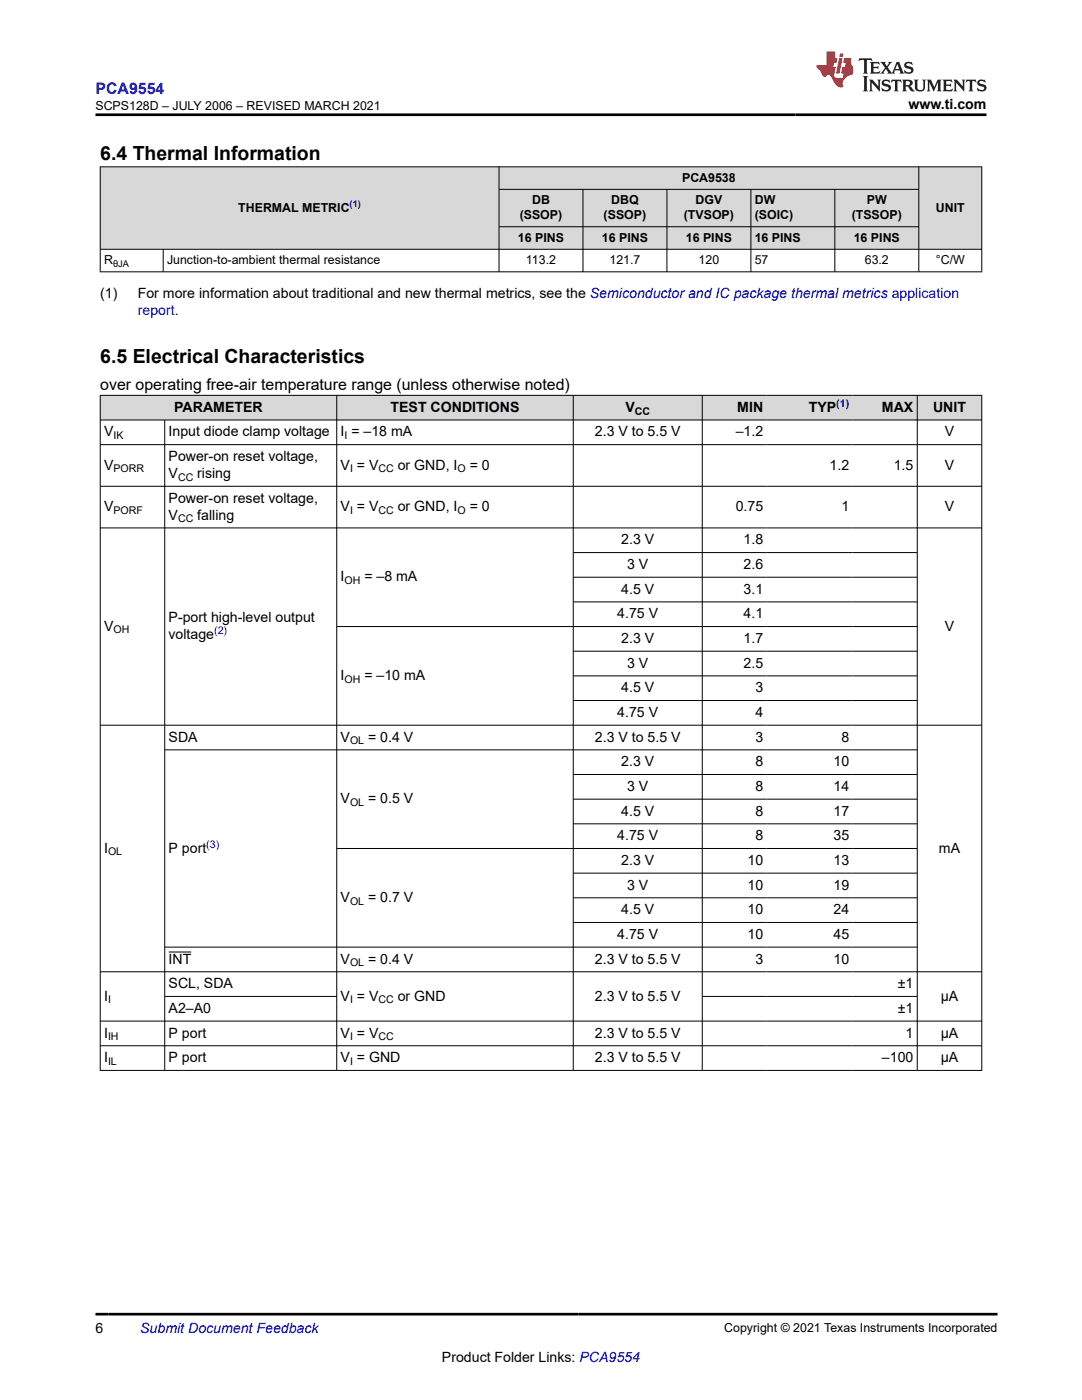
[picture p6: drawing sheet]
<svg xmlns="http://www.w3.org/2000/svg" width="216mm" height="279mm" viewBox="0 0 216 279" stroke-linecap="round" stroke-linejoin="round" font-family="sans-serif">
<g fill="#d8d8d8">
<path d="M20 33.3h175.9v4.5h-175.9z" fill-rule="evenodd"/>
<path d="M20.1 33.4h79.4v16.3h-79.4z" fill-rule="evenodd"/>
<path d="M99.6 33.4h83.7v4.3h-83.7z" fill-rule="evenodd"/>
<path d="M183.4 33.4h12.4v16.3h-12.4z" fill-rule="evenodd"/>
<path d="M99.6 37.9h16.7v7.3h-16.7z" fill-rule="evenodd"/>
<path d="M116.4 37.9h16.6v7.3h-16.6z" fill-rule="evenodd"/>
<path d="M133.1 37.9h16.7v7.3h-16.7z" fill-rule="evenodd"/>
<path d="M149.9 37.9h16.6v7.3h-16.6z" fill-rule="evenodd"/>
<path d="M166.6 37.9h16.7v7.3h-16.7z" fill-rule="evenodd"/>
<path d="M99.6 45.3h16.7v4.4h-16.7z" fill-rule="evenodd"/>
<path d="M116.4 45.3h16.6v4.4h-16.6z" fill-rule="evenodd"/>
<path d="M133.1 45.3h16.7v4.4h-16.7z" fill-rule="evenodd"/>
<path d="M149.9 45.3h16.6v4.4h-16.6z" fill-rule="evenodd"/>
<path d="M166.6 45.3h16.7v4.4h-16.7z" fill-rule="evenodd"/>
</g>
<g fill="none" stroke="#000" stroke-width=".2">
<path d="M19.9 33.3h176.1M20 33.2v21.1M99.6 33.2v21.1M99.6 37.8h83.8M116.3 37.8v16.5M133.1 37.8v16.5M149.8 37.8v16.5M166.6 37.8v16.5M183.3 33.2v21.1M195.9 33.2v21.1M19.9 49.8h176.1M19.9 54.2h176.1"/>
<path d="M32.6 49.8v4.5M99.6 45.3h83.8"/>
</g>
<g fill="#d8d8d8">
<path d="M20 78.9h175.9v4.9h-175.9z" fill-rule="evenodd"/>
<path d="M20.1 79h47v4.8h-47z" fill-rule="evenodd"/>
<path d="M67.3 79h47v4.8h-47z" fill-rule="evenodd"/>
<path d="M114.4 79h25.7v4.8h-25.7z" fill-rule="evenodd"/>
<path d="M140.2 79h12.8v4.8h-12.8z" fill-rule="evenodd"/>
<path d="M153 79h17.2v4.8h-17.2z" fill-rule="evenodd"/>
<path d="M170.2 79h12.8v4.8h-12.8z" fill-rule="evenodd"/>
<path d="M183.1 79h12.7v4.8h-12.7z" fill-rule="evenodd"/>
</g>
<g fill="none" stroke="#000" stroke-width=".2">
<path d="M19.9 78.9h176.1M20 78.8v134.9M67.2 78.8v134.9M114.4 78.8v134.9M140.1 78.8v134.9M183 78.8v134.9M195.9 78.8v134.9M19.9 83.8h176.1M19.9 88.7h176.1M19.9 97h176.1M32.9 83.8v129.9M19.9 105.4h176.1"/>
<path d="M114.4 110.3h68.7M114.4 115.2h68.7M67.2 125h115.9M114.4 120.1h68.7M114.4 130h68.7M114.4 134.9h68.7M114.4 139.8h68.7M19.9 144.7h176.1M32.9 149.6h150.2M114.4 154.6h68.7M114.4 159.5h68.7M114.4 164.4h68.7"/>
<path d="M114.4 174.3h68.7M114.4 179.2h68.7M183.1 169.3h-115.9M19.9 193.9h176.1M32.9 189h150.2M32.9 198.9h34.4M33.6 190h4.6M114.4 184.1h68.7M140.1 198.9h43M19.9 203.8h176.1M19.9 208.7h176.1M19.9 213.6h176.1"/>
</g>
<path d="M171.5 11.6l-.2 .6 .5-.2h.6v.1v2.2l-.2 .4h1l-.2-.4v-2.2v-.1h.5l.6 .2-.2-.6zM173.6 12.4l.2 .3v1.6l-.2 .4h1.9l.1-.6a1.08 1.08 0 0 1-1.3 .2v-.7h.6l.4 .2v-.7l-.4 .2h-.6v-.5l.2-.2a1 1 0 0 1 1 .3l-.1-.5zM175.7 12.4l.9 1.1-1 1.2h.9l-.2-.2 .5-.8 .4 .8-.2 .2h1.6l-.2-.2 .2-.5h.9l.1 .5-.1 .2h.9l-.2-.4-.8-1.9h-.5l-.9 2.1-.9-1.1 .9-1h-.8l.2 .2-.4 .6-.4-.6 .2-.2zM179 12.8l.4 1h-.7zM180.7 12.5a.65 .65 0 0 0-.2 .7 .65 .65 0 0 0 .6 .5l.6 .1 .1 .3a.79 .79 0 0 1-.7 .4 .79 .79 0 0 1-.7-.5l.1 .7 .2-.1a.93 .93 0 0 0 1.1 0 .93 .93 0 0 0 .4-.9 1.46 1.46 0 0 0-1.2-.6l-.1-.3a1.09 1.09 0 0 1 1.2 .2l-.2-.6-.1 .1-.5-.2zM172.2 15.2l.2 .4v2.2l-.2 .4h1l-.2-.4v-2.2l.2-.4zM173.4 15.9l.2 .4v1.5l-.2 .4h.8l-.3-.4 .1-1.3 1.6 1.8v-2l.2-.4h-.7l.1 .2 .1 1.1-1.2-1.3zM176.2 16a.65 .65 0 0 0-.2 .8 .65 .65 0 0 0 .6 .4l.6 .2 .1 .2a.79 .79 0 0 1-.7 .4 .79 .79 0 0 1-.7-.5l.1 .7 .2-.1a.93 .93 0 0 0 1.1 .1 .93 .93 0 0 0 .4-1 1.46 1.46 0 0 0-1.2-.5l-.1-.4a1.09 1.09 0 0 1 1.2 .2l-.1-.6-.2 .1-.5-.1zM177.9 15.9l-.1 .6a.63 .63 0 0 1 .8-.3v1.6l-.3 .4h1l-.2-.4v-1.6a.66 .66 0 0 1 .8 .3l-.1-.6zM180 15.9l.2 .4v1.5l-.2 .4h1l-.2-.2-.1-.7h.5l.1 .2a.79 .79 0 0 0 1.2 .6l-1-.9a.61 .61 0 0 0 .6-.6 .61 .61 0 0 0-.5-.7zM180.8 16.2h.1a.47 .47 0 0 1 .5 .1 .47 .47 0 0 1 .1 .5l-.1 .1-.7 .1zM182.3 15.9l.2 .2a2.27 2.27 0 0 0 .4 2 1.04 1.04 0 0 0 1.7-.7v-1.3l.2-.2h-.8l.2 .4v1.1a.6 .6 0 0 1-.6 .6 .6 .6 0 0 1-.6-.6v-1.1l.3-.4zM184.9 15.9l.2 .4v1.5l-.2 .4h.8l-.3-.4v-1.4l.9 1.9 .9-1.9v1.4l-.3 .4h1l-.2-.4v-1.5l.2-.4h-.8l-.7 1.5-.6-1.5zM188.1 15.9l.2 .4v1.5l-.2 .4h1.9l.1-.6a1.09 1.09 0 0 1-1.3 .2v-.7h.6l.4 .2v-.6l-.4 .2h-.6v-.6l.2-.1a1.01 1.01 0 0 1 1 .3l-.1-.6zM190.2 15.9l.3 .4v1.5l-.3 .4h.8l-.2-.4v-1.3l1.6 1.8v-2l.2-.4h-.7l.2 .2v1.1l-1.2-1.3zM192.8 15.9l-.1 .6a.63 .63 0 0 1 .8-.3v1.6l-.3 .4h1l-.2-.4v-1.6a.66 .66 0 0 1 .8 .3l-.1-.6zM195.2 16a.65 .65 0 0 0-.2 .8 .65 .65 0 0 0 .6 .4l.6 .2 .2 .2a.79 .79 0 0 1-.7 .4 .79 .79 0 0 1-.7-.5l.1 .7 .2-.1a.93 .93 0 0 0 1 .1 .93 .93 0 0 0 .5-1 1.46 1.46 0 0 0-1.3-.5v-.4a1.09 1.09 0 0 1 1.2 .2l-.2-.6-.2 .1-.5-.1z" fill="#231f20"/>
<path d="M164.9 10.3v2.7h-2l.1 .4 .8 1a.95 .95 0 0 0 1 .9 .59 .59 0 0 1 .5-.4 .59 .59 0 0 1 .5 .3l.4 .8a1.59 1.59 0 0 0 2.1 1.4 1.61 1.61 0 0 1 1-2.3l1-.3-.1-1.5a1.59 1.59 0 0 1-.3-1.7h-1.5l-.2 .9h.6l-.2 .9h-.5l-.2 .9v.3l.4 .1-.1 .9h-.7a.73 .73 0 0 1-1-.7l.3-1.5h-.5l.1-.9h.5l.2-.9h-.5v-1.3zM167.4 11.6l-.6 3.1h.7l.6-3.1zM167.6 10.7l-.1 .6h.7l.1-.6z" fill="#ed1c24"/>
<path d="M19 22.9h177.8M19 262.3h180" fill="none" stroke="#000" stroke-width=".53"/>
<g font-size="3.9">
<text x="20" y="32">6.4 Thermal Information</text>
<text x="20" y="72.4">6.5 Electrical Characteristics</text>
</g>
<text font-size="3.2" fill="#00f" x="19.1" y="18.7">PCA9554</text>
<text font-size="3.2" x="20" y="77.8">over operating free-air temperature range (unless otherwise noted)</text>
<g font-size="2.8">
<text x="181.3" y="21.8">www.ti.com</text>
<text x="20" y="59.4">(1)</text>
<text x="27.5" y="59.4">For more information about traditional and new thermal metrics, see the Semiconductor and IC package thermal metrics application</text>
<text x="34.8" y="82.2">PARAMETER</text>
<text x="77.9" y="82.2">TEST CONDITIONS</text>
<text x="124.8" y="82.2">V</text>
<text x="147.1" y="82.2">MIN</text>
<text x="161.4" y="82.2">TYP</text>
<text x="176" y="82.2">MAX</text>
<text x="186.2" y="82.2">UNIT</text>
<text x="20.8" y="87.1">V</text>
<text x="33.6" y="87.1">Input diode clamp voltage</text>
<text x="68" y="87.1">I = –18 mA</text>
<text x="118.7" y="87.1">2.3 V to 5.5 V</text>
<text x="146.8" y="87.1">–1.2</text>
<text x="188.5" y="87.1">V</text>
<text x="20.8" y="93.7">V</text>
<text x="33.6" y="92">Power-on reset voltage,</text>
<text x="33.6" y="95.4">V</text>
<text x="39.4" y="95.4">rising</text>
<text x="68" y="93.7">V = V</text>
<text x="79.4" y="93.7">or GND, I</text>
<text x="93.7" y="93.7">= 0</text>
<text x="165.5" y="93.7">1.2</text>
<text x="178.3" y="93.7">1.5</text>
<text x="188.5" y="93.7">V</text>
<text x="33.6" y="100.3">Power-on reset voltage,</text>
<text x="20.8" y="102">V</text>
<text x="33.6" y="103.7">V</text>
<text x="39.4" y="103.7">falling</text>
<text x="68" y="102">V = V</text>
<text x="79.4" y="102">or GND, I</text>
<text x="93.7" y="102">= 0</text>
<text x="146.8" y="102">0.75</text>
<text x="167.9" y="102">1</text>
<text x="188.5" y="102">V</text>
<text x="124" y="108.6">2.3 V</text>
<text x="125.1" y="113.6">3 V</text>
<text x="148.4" y="108.6">1.8</text>
<text x="148.4" y="113.6">2.6</text>
<text x="68" y="116">I</text>
<text x="72.7" y="116">= –8 mA</text>
<text x="124" y="118.5">4.5 V</text>
<text x="148.4" y="118.5">3.1</text>
<text x="20.8" y="125.9">V</text>
<text x="33.6" y="124.2">P-port high-level output</text>
<text x="123.2" y="123.4">4.75 V</text>
<text x="148.4" y="123.4">4.1</text>
<text x="188.5" y="125.9">V</text>
<text x="33.6" y="127.5">voltage</text>
<text x="124" y="128.3">2.3 V</text>
<text x="148.4" y="128.3">1.7</text>
<text x="68" y="135.7">I</text>
<text x="72.7" y="135.7">= –10 mA</text>
<text x="125.1" y="133.2">3 V</text>
<text x="148.4" y="133.2">2.5</text>
<text x="123.2" y="143.1">4.75 V</text>
<text x="124" y="138.2">4.5 V</text>
<text x="150.7" y="138.2">3</text>
<text x="150.7" y="143.1">4</text>
<text x="33.6" y="148">SDA</text>
<text x="68" y="148">V</text>
<text x="73.4" y="148">= 0.4 V</text>
<text x="118.7" y="148">2.3 V to 5.5 V</text>
<text x="150.7" y="148">3</text>
<text x="167.9" y="148">8</text>
<text x="124" y="152.9">2.3 V</text>
<text x="150.7" y="152.9">8</text>
<text x="166.3" y="152.9">10</text>
<text x="68" y="160.3">V</text>
<text x="73.5" y="160.3">= 0.5 V</text>
<text x="125.1" y="157.8">3 V</text>
<text x="150.7" y="157.8">8</text>
<text x="166.3" y="157.8">14</text>
<text x="123.2" y="167.7">4.75 V</text>
<text x="124" y="162.8">4.5 V</text>
<text x="150.7" y="162.8">8</text>
<text x="150.7" y="167.7">8</text>
<text x="166.3" y="162.8">17</text>
<text x="166.3" y="167.7">35</text>
<text x="20.8" y="170.1">I</text>
<text x="33.6" y="170.1">P port</text>
<text x="124" y="172.6">2.3 V</text>
<text x="149.2" y="172.6">10</text>
<text x="166.3" y="172.6">13</text>
<text x="187.3" y="170.1">mA</text>
<text x="68" y="180">V</text>
<text x="73.5" y="180">= 0.7 V</text>
<text x="125.1" y="177.5">3 V</text>
<text x="149.2" y="177.5">10</text>
<text x="166.3" y="177.5">19</text>
<text x="124" y="182.4">4.5 V</text>
<text x="149.2" y="182.4">10</text>
<text x="166.3" y="182.4">24</text>
<text x="123.2" y="187.4">4.75 V</text>
<text x="149.2" y="187.4">10</text>
<text x="166.3" y="187.4">45</text>
<text x="33.6" y="192.3">INT</text>
<text x="33.6" y="197.2">SCL, SDA</text>
<text x="68" y="192.3">V</text>
<text x="73.5" y="192.3">= 0.4 V</text>
<text x="118.7" y="192.3">2.3 V to 5.5 V</text>
<text x="150.7" y="192.3">3</text>
<text x="166.3" y="192.3">10</text>
<text x="179.1" y="197.2">±1</text>
<text x="20.8" y="199.7">I</text>
<text x="33.6" y="202.1">A2–A0</text>
<text x="68" y="199.7">V = V</text>
<text x="79.4" y="199.7">or GND</text>
<text x="118.7" y="199.7">2.3 V to 5.5 V</text>
<text x="179.1" y="202.1">±1</text>
<text x="187.7" y="199.7">μA</text>
<text x="20.8" y="207.1">I</text>
<text x="33.6" y="207.1">P port</text>
<text x="68" y="207.1">V = V</text>
<text x="118.7" y="207.1">2.3 V to 5.5 V</text>
<text x="180.7" y="207.1">1</text>
<text x="187.7" y="207.1">μA</text>
<text x="20.8" y="212">I</text>
<text x="33.6" y="212">P port</text>
<text x="68" y="212">V = GND</text>
<text x="118.7" y="212">2.3 V to 5.5 V</text>
<text x="176" y="212">–100</text>
<text x="187.7" y="212">μA</text>
<text x="19" y="266.1">6</text>
<text x="88.2" y="271.7">Product Folder Links: PCA9554</text>
</g>
<g font-size="2.8" fill="#00f">
<text x="27.5" y="62.8">report.</text>
<text x="28" y="266.1">Submit Document Feedback</text>
</g>
<g font-size="2.5">
<text x="19" y="21.9">SCPS128D – JULY 2006 – REVISED MARCH 2021</text>
<text x="106.2" y="40.8">DB</text>
<text x="122" y="40.8">DBQ</text>
<text x="136.1" y="36.3">PCA9538</text>
<text x="138.8" y="40.8">DGV</text>
<text x="150.6" y="40.8">DW</text>
<text x="173" y="40.8">PW</text>
<text x="47.5" y="42.2">THERMAL METRIC</text>
<text x="103.7" y="43.7">(SSOP)</text>
<text x="120.5" y="43.7">(SSOP)</text>
<text x="136.4" y="43.7">(TVSOP)</text>
<text x="150.6" y="43.7">(SOIC)</text>
<text x="170" y="43.7">(TSSOP)</text>
<text x="186.7" y="42.2">UNIT</text>
<text x="20.8" y="52.7">R</text>
<text x="33.3" y="52.7">Junction-to-ambient thermal resistance</text>
<text x="103.4" y="48.2">16 PINS</text>
<text x="105" y="52.7">113.2</text>
<text x="120.1" y="48.2">16 PINS</text>
<text x="121.6" y="52.7">121.7</text>
<text x="136.9" y="48.2">16 PINS</text>
<text x="139.4" y="52.7">120</text>
<text x="150.6" y="52.7">57</text>
<text x="150.6" y="48.2">16 PINS</text>
<text x="170.4" y="48.2">16 PINS</text>
<text x="172.6" y="52.7">63.2</text>
<text x="186.7" y="52.7">°C/W</text>
<text x="144.5" y="265.8">Copyright © 2021 Texas Instruments Incorporated</text>
</g>
<g font-size="2.1">
<text x="126.7" y="82.7">CC</text>
<text x="22.6" y="87.7">IK</text>
<text x="68.7" y="87.7">I</text>
<text x="22.7" y="94.3">PORR</text>
<text x="35.5" y="96">CC</text>
<text x="69.8" y="94.3">I</text>
<text x="75.5" y="94.3">CC</text>
<text x="91.3" y="94.3">O</text>
<text x="22.7" y="102.6">PORF</text>
<text x="35.5" y="104.3">CC</text>
<text x="69.8" y="102.6">I</text>
<text x="75.5" y="102.6">CC</text>
<text x="91.3" y="102.6">O</text>
<text x="68.7" y="116.6">OH</text>
<text x="22.6" y="126.4">OH</text>
<text x="68.7" y="136.3">OH</text>
<text x="69.8" y="148.6">OL</text>
<text x="69.8" y="160.9">OL</text>
<text x="21.6" y="170.7">OL</text>
<text x="69.8" y="180.6">OL</text>
<text x="69.8" y="192.9">OL</text>
<text x="21.6" y="200.2">I</text>
<text x="69.8" y="200.2">I</text>
<text x="75.5" y="200.2">CC</text>
<text x="21.6" y="207.6">IH</text>
<text x="69.8" y="207.6">I</text>
<text x="75.5" y="207.6">CC</text>
<text x="21.6" y="212.5">IL</text>
<text x="69.8" y="212.5">I</text>
</g>
<g font-size="2.1" fill="#00f">
<text x="166.9" y="81.2">(1)</text>
<text x="42.7" y="126.6">(2)</text>
<text x="41.2" y="169.2">(3)</text>
</g>
<text font-size="1.9" fill="#00f" x="69.8" y="41.4">(1)</text>
<text font-size="1.9" x="22.6" y="53.2">θJA</text>
</svg>
